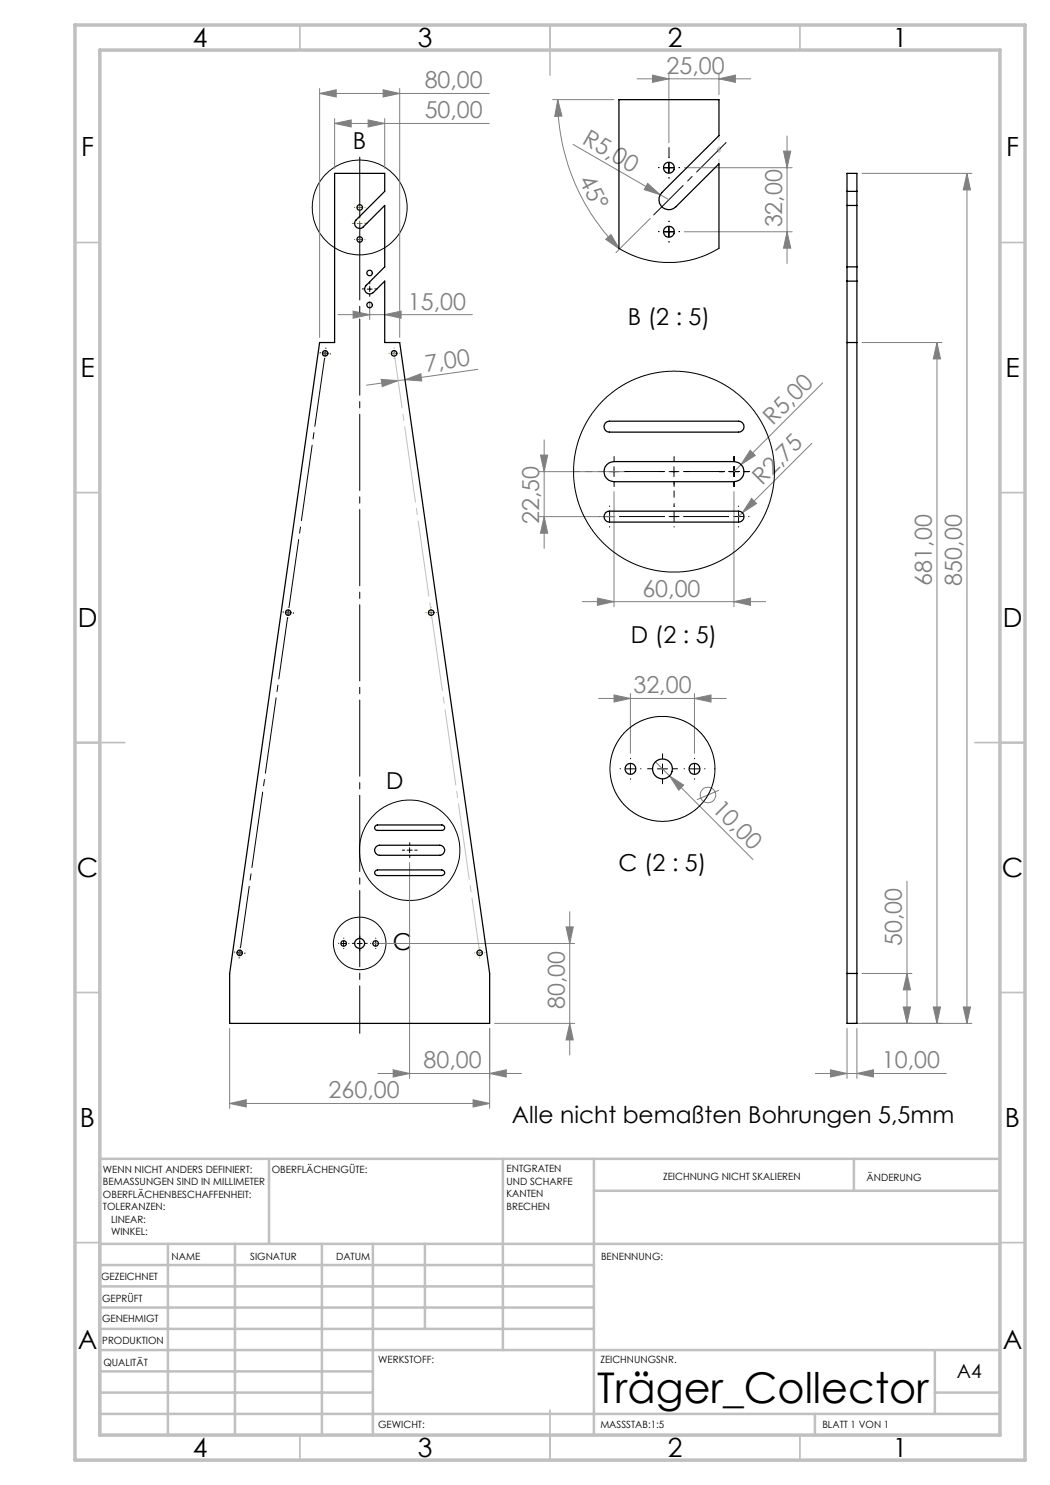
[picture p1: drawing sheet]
<svg xmlns="http://www.w3.org/2000/svg" width="210mm" height="297mm" viewBox="0 0 210 297" stroke-linecap="round" stroke-linejoin="round" font-family="sans-serif">
<g fill="none" stroke="#808080" stroke-width=".2">
<path d="M63.9 18.7l3.3-.7v1.4zM63.9 17.7v49.8M63.9 18.7h34M76.6 18l3.3 .7-3.3 .7zM79.9 17.7v49.8M110.5 19.9h12.3M111.5 19.9l.9 3.3-1.5 .1zM111.5 19.9a42.2 42.2 0 0 0 12.4 29.9M127.4 15.8h22.7M130.5 15l3.3 .8-3.3 .7zM133.8 14.7v13.8M143.8 15.8l3.3-.8v1.5z"/>
<path d="M143.8 14.7v4.2M66.9 24.7l3.3-.7v1.4zM66.9 23.7v10M66.9 24.7h31M73.6 24l3.3 .7-3.3 .7zM76.9 23.7v10M114.6 28.9l17.4 10M129.5 36.7l2.5 2.2-3.2-1zM132 38.9l1.8 1M136.9 33.5h21.5M156.7 30.2h1.5l-.8 3.3zM157.4 27.2v25.5"/>
<path d="M172.4 34.7h22M193.4 34.7l.7 3.3h-1.4zM193.4 34.7v170M121.1 47.9l1.1-1 1.7 2.9zM130 43.7l-6.8 6.8M136.9 46.4h21.5M157.4 46.4l.8 3.2h-1.5zM67.6 62.9h26.9M70.6 62.2l3.3 .7-3.3 .7zM73.9 60.3v3.6M76.2 75.9l3.4 .2-3.2 1.2zM76.9 62.9l3.3-.7v1.4z"/>
<path d="M79.6 76.1l-6.3 .9M81 75.9l3.2-1.1 .1 1.4zM81 75.9l-1.4 .2M95.6 73.9l-14.6 2M164.5 76.6l-17.7 17.7M172.4 68.5h16M187.4 68.5l.7 3.3h-1.4zM187.4 68.5v136.2M107.8 94.3h17M108.1 91h1.4l-.7 3.3zM108.8 88v21.7M122.8 98.3v23.1"/>
<path d="M146.8 98.3v23.1M150 90.1l1.1 1-2.9 1.8zM150.3 99.7l1 1-2.8 1.8zM162.4 88.6l-14.7 14.7M107.8 103.3h15.2M108.8 103.3l.7 3.3h-1.4zM119.5 119.6l3.3 .7-3.3 .8zM116.5 120.3h36.6M119.7 139.7h25.5M122.8 139l3.3 .7-3.3 .7zM126.1 138.7v12M138.9 139.7l3.3-.7v1.4z"/>
<path d="M138.9 138.7v12M146.8 120.3l3.3-.7v1.5zM131.1 152.4l2.8 2.8M133.9 155.2l2.8 1.8-1 1zM133.9 155.2l16.7 16.7M143.8 158l-4.4 1.9M81.9 172.5v43.2M181.4 176.2v28.5M74.4 188.7h40.5M113.2 185.4h1.5l-.8 3.3zM113.9 182.3v28.7M172.4 194.7h10"/>
<path d="M181.4 194.7l.7 3.3h-1.4zM45.9 205.7v16M75.6 214.7h28.7M78.6 214l3.3 .7-3.3 .7zM94.6 220l3.3 .7-3.3 .7zM97.9 214.7l3.3-.7v1.4zM97.9 205.7v16M98.9 204.7h16M113.9 204.7l.8 3.3h-1.5zM163.1 214.7h26.2M166.1 214l3.3 .7-3.3 .7zM169.4 205.7v10"/>
<path d="M170.4 204.7h24M171.4 214.7l3.3-.7v1.4zM171.4 205.7v10M180.7 201.4h1.4l-.7 3.3zM186.7 201.4h1.4l-.7 3.3zM192.7 201.4h1.4l-.7 3.3zM45.9 220.7l3.3-.7v1.4zM45.9 220.7h52"/>
<circle cx="141.6" cy="159" r="1.56"/>
</g>
<g fill="none" stroke="#000" stroke-width=".2">
<path d="M132.8 33.5h2M133.8 32.6v1.9M73.4 57.8h1M73.9 57.3v1M132.8 46.4h2M133.8 45.3v2M121.8 94.3h2M122.8 93.3v2M133.8 94.3h2M134.8 93.3v2M125.1 153.8h2M126.1 152.8v2"/>
<path d="M131.5 153.8h2M132.5 152.8v2M137.9 153.8h2M138.9 152.8v2M81.4 170h1M81.9 169.5v1.1M47.4 190.5l1 .1M48 190.1l-.1 1M68.2 188.7h1M68.7 188.2v1M71.4 188.7h1M71.9 188.2v1"/>
<path d="M74.6 188.7h1M75.1 188.2v1"/>
<circle cx="71.9" cy="41.5" r="9.5"/>
<circle cx="81.9" cy="170.1" r="10"/>
<circle cx="71.9" cy="188.7" r="5.2"/>
</g>
<g fill="none" stroke="#c0c0c0" stroke-width=".2">
<path d="M143.3 29.9h1M143.4 29.6l.7 .7M143.8 29.5v.9M144.1 29.6l-.7 .7M64.5 70.7h1M64.7 70.3l.7 .7M65.1 70.2v1M65.4 70.3l-.7 .7M57.2 122.5h.9M57.3 122.2l.7 .7M57.6 122v1M58 122.2l-.7 .7"/>
<path d="M47.4 190.6h1M47.6 190.2l.7 .7M47.9 190.1v1M48.3 190.2l-.7 .7"/>
</g>
<g fill="none" stroke="#000" stroke-width=".2" stroke-dasharray="15.2 1.3 1.3 1.3">
<path d="M131.8 33.5h-.1M133.8 31.5v-2M133.8 35.5v.1M133.8 31.5v-.1M135.8 33.5h.1M72.9 57.8h-.5M73.9 56.8v-.5M73.9 58.8v.5M74.9 57.8h.5M131.8 46.3h-.1M133.8 44.3v-.1M133.8 48.3v.1"/>
<path d="M135.8 46.3h.1M64.1 70.5h-.1M65.1 70.7l-.5-.1M65.1 70.7l-.1 .5M65.1 70.7h.4M65.1 70.7v-.5M65.2 69.7v-.1M66 70.8h.1M122.8 92.3v-1M122.8 96.3v1M124.8 94.3h1M132.8 94.3h-1"/>
<path d="M134.8 92.3v-1M134.8 96.3v1M136.8 94.3h1M144.8 94.3h-1M146.8 94.3v-1M146.8 94.3h-1M146.8 94.3v1M146.8 94.3h1M146.8 92.3v-1M146.8 96.3v1M148.8 94.3h1M119.9 103.3h-.1"/>
<path d="M121.9 103.3v-1M121.9 103.3h-1M121.9 103.3v1M121.9 103.3h1M121.9 101.3v-.1M121.9 105.3v.1M123.9 103.3h.1M132.8 103.3h-.1M134.8 103.3v-1M134.8 103.3h-1M134.8 103.3v1M134.8 103.3h1"/>
<path d="M134.8 101.3v-.1M134.8 105.3v.1M136.8 103.3h.1M145.7 103.3h-.1M147.7 103.3v-1M147.7 103.3h-1M147.7 103.3v1M147.7 103.3h1M147.7 101.3v-.1M147.7 105.3v.1M149.7 103.3h.1M56.7 122.4h-.1"/>
<path d="M57.7 122.5l-.5-.1M57.7 122.5l-.1 .5M57.7 122.5l.5 .1M57.7 122.5v-.5M58.6 122.7h.1M124.1 153.8h-.1M126.1 151.8v-.1M126.1 155.8v.1M128.1 153.8h.1M130.5 153.8h-1M132.5 151.8v-1M132.5 155.8v1"/>
<path d="M134.5 153.8h1M136.9 153.8h-.1M138.9 151.8v-.1M138.9 155.8v.1M140.9 153.8h.1M80.9 170h-.5M81.9 171v.5M81.9 169v-.5M82.9 170h.5M47 190.4h-.1M47.8 191.5v.1M48.9 190.7h.1"/>
<path d="M67.7 188.7h.1M68.7 187.7v-.1M68.7 189.7h.1M69.7 188.7h.1M70.9 188.7h-.5M71.9 187.7v-.5M71.9 189.7v.5M72.9 188.7h.5M74.1 188.7h.1M75.1 187.7v-.1M75.1 189.7h.1M76.1 188.7h.1"/>
</g>
<path d="M71.9 206.7v-175.3" fill="none" stroke="#000" stroke-width=".2" stroke-dasharray="15.2 1.3 1.3 1.3" stroke-dashoffset="5.7"/>
<path d="M48.1 189.6l9.4-66.1" fill="none" stroke="#000" stroke-width=".2" stroke-dasharray="15.2 1.3 1.3 1.3" stroke-dashoffset="2.8"/>
<path d="M57.8 121.5l7.1-49.9" fill="none" stroke="#000" stroke-width=".2" stroke-dasharray="15.2 1.3 1.3 1.3" stroke-dashoffset="1.5"/>
<path d="M130.7 43l14.5-14.5" fill="none" stroke="#000" stroke-width=".2" stroke-dasharray="15.2 1.3 1.3 1.3" stroke-dashoffset="6.9"/>
<path d="M134.8 101.3v-5" fill="none" stroke="#000" stroke-width=".2" stroke-dasharray="15.2 1.3 1.3 1.3" stroke-dashoffset="14.6"/>
<path d="M120.8 94.3h-6.1" fill="none" stroke="#000" stroke-width=".2" stroke-dasharray="15.2 1.3 1.3 1.3" stroke-dashoffset="14.1"/>
<path d="M123.9 103.3h21.8" fill="none" stroke="#000" stroke-width=".2" stroke-dasharray="15.2 1.3 1.3 1.3" stroke-dashoffset="6.2"/>
<path d="M124.8 94.3h20" fill="none" stroke="#000" stroke-width=".2" stroke-dasharray="15.2 1.3 1.3 1.3" stroke-dashoffset="7.1"/>
<g fill="none" stroke="#808000" stroke-width=".2" stroke-dasharray="15.2 1.3 1.3 1.3">
<path d="M70.9 47.9h.1M70.9 41.5h.1M70.9 44.7h-.5M71.9 46.9v-.1M71.9 48.9h.1M71.9 40.5v-.1M71.9 42.5h.1M71.9 43.7v-.5M71.9 45.7v.5M72.9 47.9h.1M72.9 41.5h.1M72.9 44.7h.5"/>
<path d="M64.1 70.7h-.1M65.1 69.7v-.1M65.1 71.7h.1M66.1 70.7h.1M77.8 70.7h.1M78.8 69.7v-.1M78.8 71.7h.1M79.8 70.7h.1M56.7 122.5h-.1M57.7 121.5h.1M57.7 123.5v.1M58.7 122.5h.1"/>
<path d="M85.2 122.5h.1M86.2 121.5h.1M86.2 123.5v.1M87.2 122.5h.1M47 190.5h-.1M48 189.5h.1M48 191.5v.1M49 190.5h.1M94.9 190.5h.1M95.9 189.5h.1M95.9 191.5v.1M96.9 190.5h.1"/>
</g>
<g fill="none" stroke="#808000" stroke-width=".2">
<path d="M71.4 47.9h1M71.4 41.5h1M71.4 44.7h1M71.9 41v1M71.9 44.2v1M71.9 47.4v1M64.5 70.7h1M65.1 70.2v1M78.3 70.7h1M78.8 70.2v1M57.1 122.5h1M57.6 122v1"/>
<path d="M85.7 122.5h1M86.2 122v1M47.4 190.6h1M47.9 190.1v1M95.4 190.6h1M95.9 190.1v1"/>
</g>
<path d="M143.8 27.1v5.7" fill="none" stroke="#c0c0c0" stroke-width=".2" stroke-dasharray="15.2 1.3 1.3 1.3" stroke-dashoffset="14.3"/>
<path d="M78.8 70.7l17.1 119.8" fill="none" stroke="#c0c0c0" stroke-width=".2" stroke-dasharray="15.2 1.3 1.3 1.3" stroke-dashoffset="4.2"/>
<g fill="none" stroke="#c0c0c0" stroke-width=".35">
<path d="M60 5v5M110 5v10M160 5v5M15 48.5h5M200 48.5h5M15 98.5h5M200 98.5h5M15 148.5h10M195 148.5h10M15 198.5h5M200 198.5h5M15 248.5h5"/>
<path d="M200 248.5h5M60 287v5M110 282v10M160 287v5"/>
</g>
<g fill="none" stroke="#c0c0c0" stroke-width=".5">
<path d="M53.8 231.8v17M100.6 231.8v38.2M118.8 231.8v55.2M118.8 238.2h81.2M170.8 231.8v6.4M200 231.8h-180v55.2M20 248.8h180M20 257.3h98.8M20 253h98.8M33.6 248.8v38.2M47 248.8v38.2M64.4 248.8v38.2"/>
<path d="M74.6 248.8v38.2M85 248.8v17M20 265.8h98.8M20 261.5h98.8M20 278.5h54.6M20 274.3h54.6M20 270h180M187 278.5h13M187 270v12.8M20 282.8h180M163 282.8v4.2"/>
</g>
<path d="M15 5h190v287h-190zM20 10h180v277h-180z" fill="none" stroke="#c0c0c0" stroke-width=".7"/>
<g fill="#808080">
<path d="M129.5 36.7l2.5 2.2-3.2-1z"/>
<path d="M150 90.1l1.1 1-2.9 1.8z"/>
<path d="M150.3 99.7l1 1-2.8 1.8z"/>
<path d="M133.9 155.2l2.8 1.8-1 1z"/>
<path d="M76.2 75.9l3.4 .2-3.2 1.2zM81 75.9l3.2-1.1 .1 1.4z"/>
<path d="M45.9 220.7l3.3-.7v1.4zM94.6 220l3.3 .7-3.3 .7zM66.9 24.7l3.3-.7v1.4zM73.6 24l3.3 .7-3.3 .7zM63.9 18.7l3.3-.7v1.4zM76.6 18l3.3 .7-3.3 .7zM78.6 214l3.3 .7-3.3 .7zM97.9 214.7l3.3-.7v1.4zM166.1 214l3.3 .7-3.3 .7zM171.4 214.7l3.3-.7v1.4zM130.5 15l3.3 .8-3.3 .7zM143.8 15.8l3.3-.8v1.5zM122.8 139l3.3 .7-3.3 .7zM138.9 139.7l3.3-.7v1.4zM119.5 119.6l3.3 .7-3.3 .8zM146.8 120.3l3.3-.7v1.5z"/>
<path d="M113.2 185.4h1.5l-.8 3.3zM113.9 204.7l.8 3.3h-1.5zM193.4 34.7l.7 3.3h-1.4zM192.7 201.4h1.4l-.7 3.3zM181.4 194.7l.7 3.3h-1.4zM180.7 201.4h1.4l-.7 3.3zM187.4 68.5l.7 3.3h-1.4zM186.7 201.4h1.4l-.7 3.3zM156.7 30.2h1.5l-.8 3.3zM157.4 46.4l.8 3.2h-1.5zM108.1 91h1.4l-.7 3.3zM108.8 103.3l.7 3.3h-1.4z"/>
<path d="M111.5 19.9l.9 3.3-1.5 .1zM121.1 47.9l1.1-1 1.7 2.9z"/>
<path d="M70.6 62.2l3.3 .7-3.3 .7zM76.9 62.9l3.3-.7v1.4z"/>
</g>
<g fill="none" stroke="#000" stroke-width=".25">
<path d="M66.9 34.7h10v3.6l-5.7 5.7a1 1 0 0 0 0 1.4 1 1 0 0 0 1.4 0l4.3-4.3v12.3l-3.7 3.7a1.01 1.01 0 0 0 0 1.4 1.01 1.01 0 0 0 1.4 0l2.3-2.3v12.3h3l18 126.2v10h-52v-10l18-126.2h3zM169.4 34.7h2v170h-2zM169.4 38.3h2M123.8 49.7v-29.8h20v7.2l-11.4 11.4a2 2 0 0 0 0 2.8 2 2 0 0 0 2.8 0l8.6-8.5v16.9M169.4 56.2h2M169.4 53.4h2M169.4 41.1h2M169.4 68.5h2M121.1 84.6l.8-.4h25.8a1.09 1.09 0 0 1 1.1 1.1 1.09 1.09 0 0 1-1.1 1.1h-25.8a1.11 1.11 0 0 1-1-.7 1.11 1.11 0 0 1 .2-1.1zM121.3 93l.4-.4 1.1-.3h24a2.01 2.01 0 0 1 2 2 2.01 2.01 0 0 1-2 2h-24a2 2 0 0 1-1.8-1.1 2 2 0 0 1 .3-2.2zM121.1 102.5l.8-.3h25.8a1.09 1.09 0 0 1 1.1 1.1 1.09 1.09 0 0 1-1.1 1.1h-25.8a1.11 1.11 0 0 1-1-.7 1.11 1.11 0 0 1 .2-1.2zM75.1 165.2l.4-.2h12.9a.55 .55 0 0 1 .5 .5 .55 .55 0 0 1-.5 .6h-12.9a.52 .52 0 0 1-.5-.3 .52 .52 0 0 1 .1-.6z"/>
<path d="M75.1 174.2l.4-.2h12.9a.56 .56 0 0 1 .5 .6 .56 .56 0 0 1-.5 .5l-13.1-.1a.51 .51 0 0 1-.2-.8zM75.2 169.4l.7-.4h12a1.01 1.01 0 0 1 1 1.1 1.01 1.01 0 0 1-1 1h-12a1.02 1.02 0 0 1-.9-.6 1.02 1.02 0 0 1 .2-1.1zM169.4 194.7h2"/>
<circle cx="133.8" cy="33.5" r="1.09"/>
<circle cx="71.9" cy="41.5" r=".56"/>
<circle cx="71.9" cy="47.9" r=".55"/>
<circle cx="73.9" cy="54.6" r=".55"/>
<circle cx="133.8" cy="46.3" r="1.09"/>
<circle cx="65" cy="70.7" r=".56"/>
<circle cx="73.9" cy="61" r=".56"/>
<circle cx="78.8" cy="70.7" r=".56"/>
<circle cx="57.6" cy="122.5" r=".55"/>
<circle cx="86.2" cy="122.5" r=".56"/>
<circle cx="126.1" cy="153.8" r="1.09"/>
<circle cx="132.5" cy="153.8" r="1.99"/>
<circle cx="138.9" cy="153.8" r="1.09"/>
<circle cx="47.9" cy="190.6" r=".55"/>
<circle cx="68.7" cy="188.7" r=".55"/>
<circle cx="71.9" cy="188.7" r=".99"/>
<circle cx="75.1" cy="188.7" r=".55"/>
<circle cx="95.9" cy="190.6" r=".55"/>
</g>
<g fill="none" stroke="#000" stroke-width=".2">
<path d="M123.8 49.7l2.5 1.3 1.9 .7 2.3 .5 2.2 .3 3-.1 3.1-.5 2.7-1 2.3-1.2"/>
<circle cx="134.8" cy="94.3" r="20.1"/>
<circle cx="132.5" cy="153.8" r="10.5"/>
</g>
<text font-size="8.5" x="119.5" y="280.6">Träger_Collector</text>
<g font-size="5.3">
<text x="38.5" y="9.5">4</text>
<text x="83.5" y="9.5">3</text>
<text x="133.6" y="9.5">2</text>
<text x="178.6" y="9.5">1</text>
<text x="16.2" y="31.2">F</text>
<text x="201.2" y="31.2">F</text>
<text x="16.1" y="75.5">E</text>
<text x="201.1" y="75.5">E</text>
<text x="15.5" y="125.5">D</text>
<text x="200.5" y="125.5">D</text>
<text x="15.4" y="175.5">C</text>
<text x="200.4" y="175.5">C</text>
<text x="16" y="225.5">B</text>
<text x="201" y="225.5">B</text>
<text x="15.5" y="269.7">A</text>
<text x="200.5" y="269.7">A</text>
<text x="38.5" y="291.5">4</text>
<text x="83.5" y="291.5">3</text>
<text x="133.6" y="291.5">2</text>
<text x="178.6" y="291.5">1</text>
</g>
<g font-size="4.7" fill="#808080">
<text x="84.9" y="17.7">80,00</text>
<text x="133.3" y="14.7">25,00</text>
<text x="84.9" y="23.7">50,00</text>
<text x="116.2" y="28.7" transform="rotate(30 116.2 28.7)">R5,00</text>
<text x="115.7" y="36.1" transform="rotate(62 115.7 36.1)">45°</text>
<text x="156.4" y="45.5" transform="rotate(-90 156.4 45.5)">32,00</text>
<text x="81.6" y="61.9">15,00</text>
<text x="85.2" y="74.3" transform="rotate(-8 85.2 74.3)">7,00</text>
<text x="154.5" y="85.2" transform="rotate(-45 154.5 85.2)">R5,00</text>
<text x="152.4" y="97.3" transform="rotate(-45 152.4 97.3)">R2,75</text>
<text x="107.8" y="104.8" transform="rotate(-90 107.8 104.8)">22,50</text>
<text x="128.5" y="119.3">60,00</text>
<text x="186.4" y="117.1" transform="rotate(-90 186.4 117.1)">681,00</text>
<text x="192.4" y="117.1" transform="rotate(-90 192.4 117.1)">850,00</text>
<text x="126.7" y="138.7">32,00</text>
<text x="142.2" y="162" transform="rotate(45 142.2 162)">10,00</text>
<text x="180.4" y="189.2" transform="rotate(-90 180.4 189.2)">50,00</text>
<text x="112.9" y="201.8" transform="rotate(-90 112.9 201.8)">80,00</text>
<text x="84.7" y="213.7">80,00</text>
<text x="176.4" y="213.7">10,00</text>
<text x="65.7" y="219.7">260,00</text>
</g>
<g font-size="4.7">
<text x="70.6" y="29.7">B</text>
<text x="125.6" y="64.9">B (2 : 5)</text>
<text x="126.2" y="128.5">D (2 : 5)</text>
<text x="77.2" y="157.7">D</text>
<text x="123.7" y="174.1">C (2 : 5)</text>
<text x="78.5" y="190">C</text>
<text x="102.4" y="224.6">Alle nicht bemaßten Bohrungen 5,5mm</text>
</g>
<text font-size="3.9" x="191.4" y="275.6">A4</text>
<g font-size="2">
<text x="20.6" y="234.6">WENN NICHT ANDERS DEFINIERT:</text>
<text x="20.6" y="237.1">BEMASSUNGEN SIND IN MILLIMETER</text>
<text x="20.6" y="239.6">OBERFLÄCHENBESCHAFFENHEIT:</text>
<text x="54.4" y="234.6">OBERFLÄCHENGÜTE:</text>
<text x="101.3" y="234.5">ENTGRATEN</text>
<text x="101.3" y="237">UND SCHARFE</text>
<text x="101.3" y="239.5">KANTEN</text>
<text x="132.6" y="236">ZEICHNUNG NICHT SKALIEREN</text>
<text x="173.3" y="236.2">ÄNDERUNG</text>
<text x="20.6" y="242.1">TOLERANZEN:</text>
<text x="22.2" y="244.6">LINEAR:</text>
<text x="101.3" y="242">BRECHEN</text>
<text x="22.2" y="247.1">WINKEL:</text>
<text x="34.3" y="252">NAME</text>
<text x="50" y="251.9">SIGNATUR</text>
<text x="67.2" y="251.9">DATUM</text>
<text x="120.2" y="251.9">BENENNUNG:</text>
<text x="20.2" y="256.1">GEZEICHNET</text>
<text x="20.4" y="260.3">GEPRÜFT</text>
<text x="20.4" y="264.4">GENEHMIGT</text>
<text x="20.5" y="268.8">PRODUKTION</text>
<text x="20.7" y="273.1">QUALITÄT</text>
<text x="75.6" y="272.5">WERKSTOFF:</text>
<text x="120.1" y="272.5">ZEICHNUNGSNR.</text>
<text x="75.6" y="285.5">GEWICHT:</text>
<text x="120.1" y="285.6">MASSSTAB:1:5</text>
<text x="164.5" y="285.6">BLATT 1 VON 1</text>
</g>
</svg>
